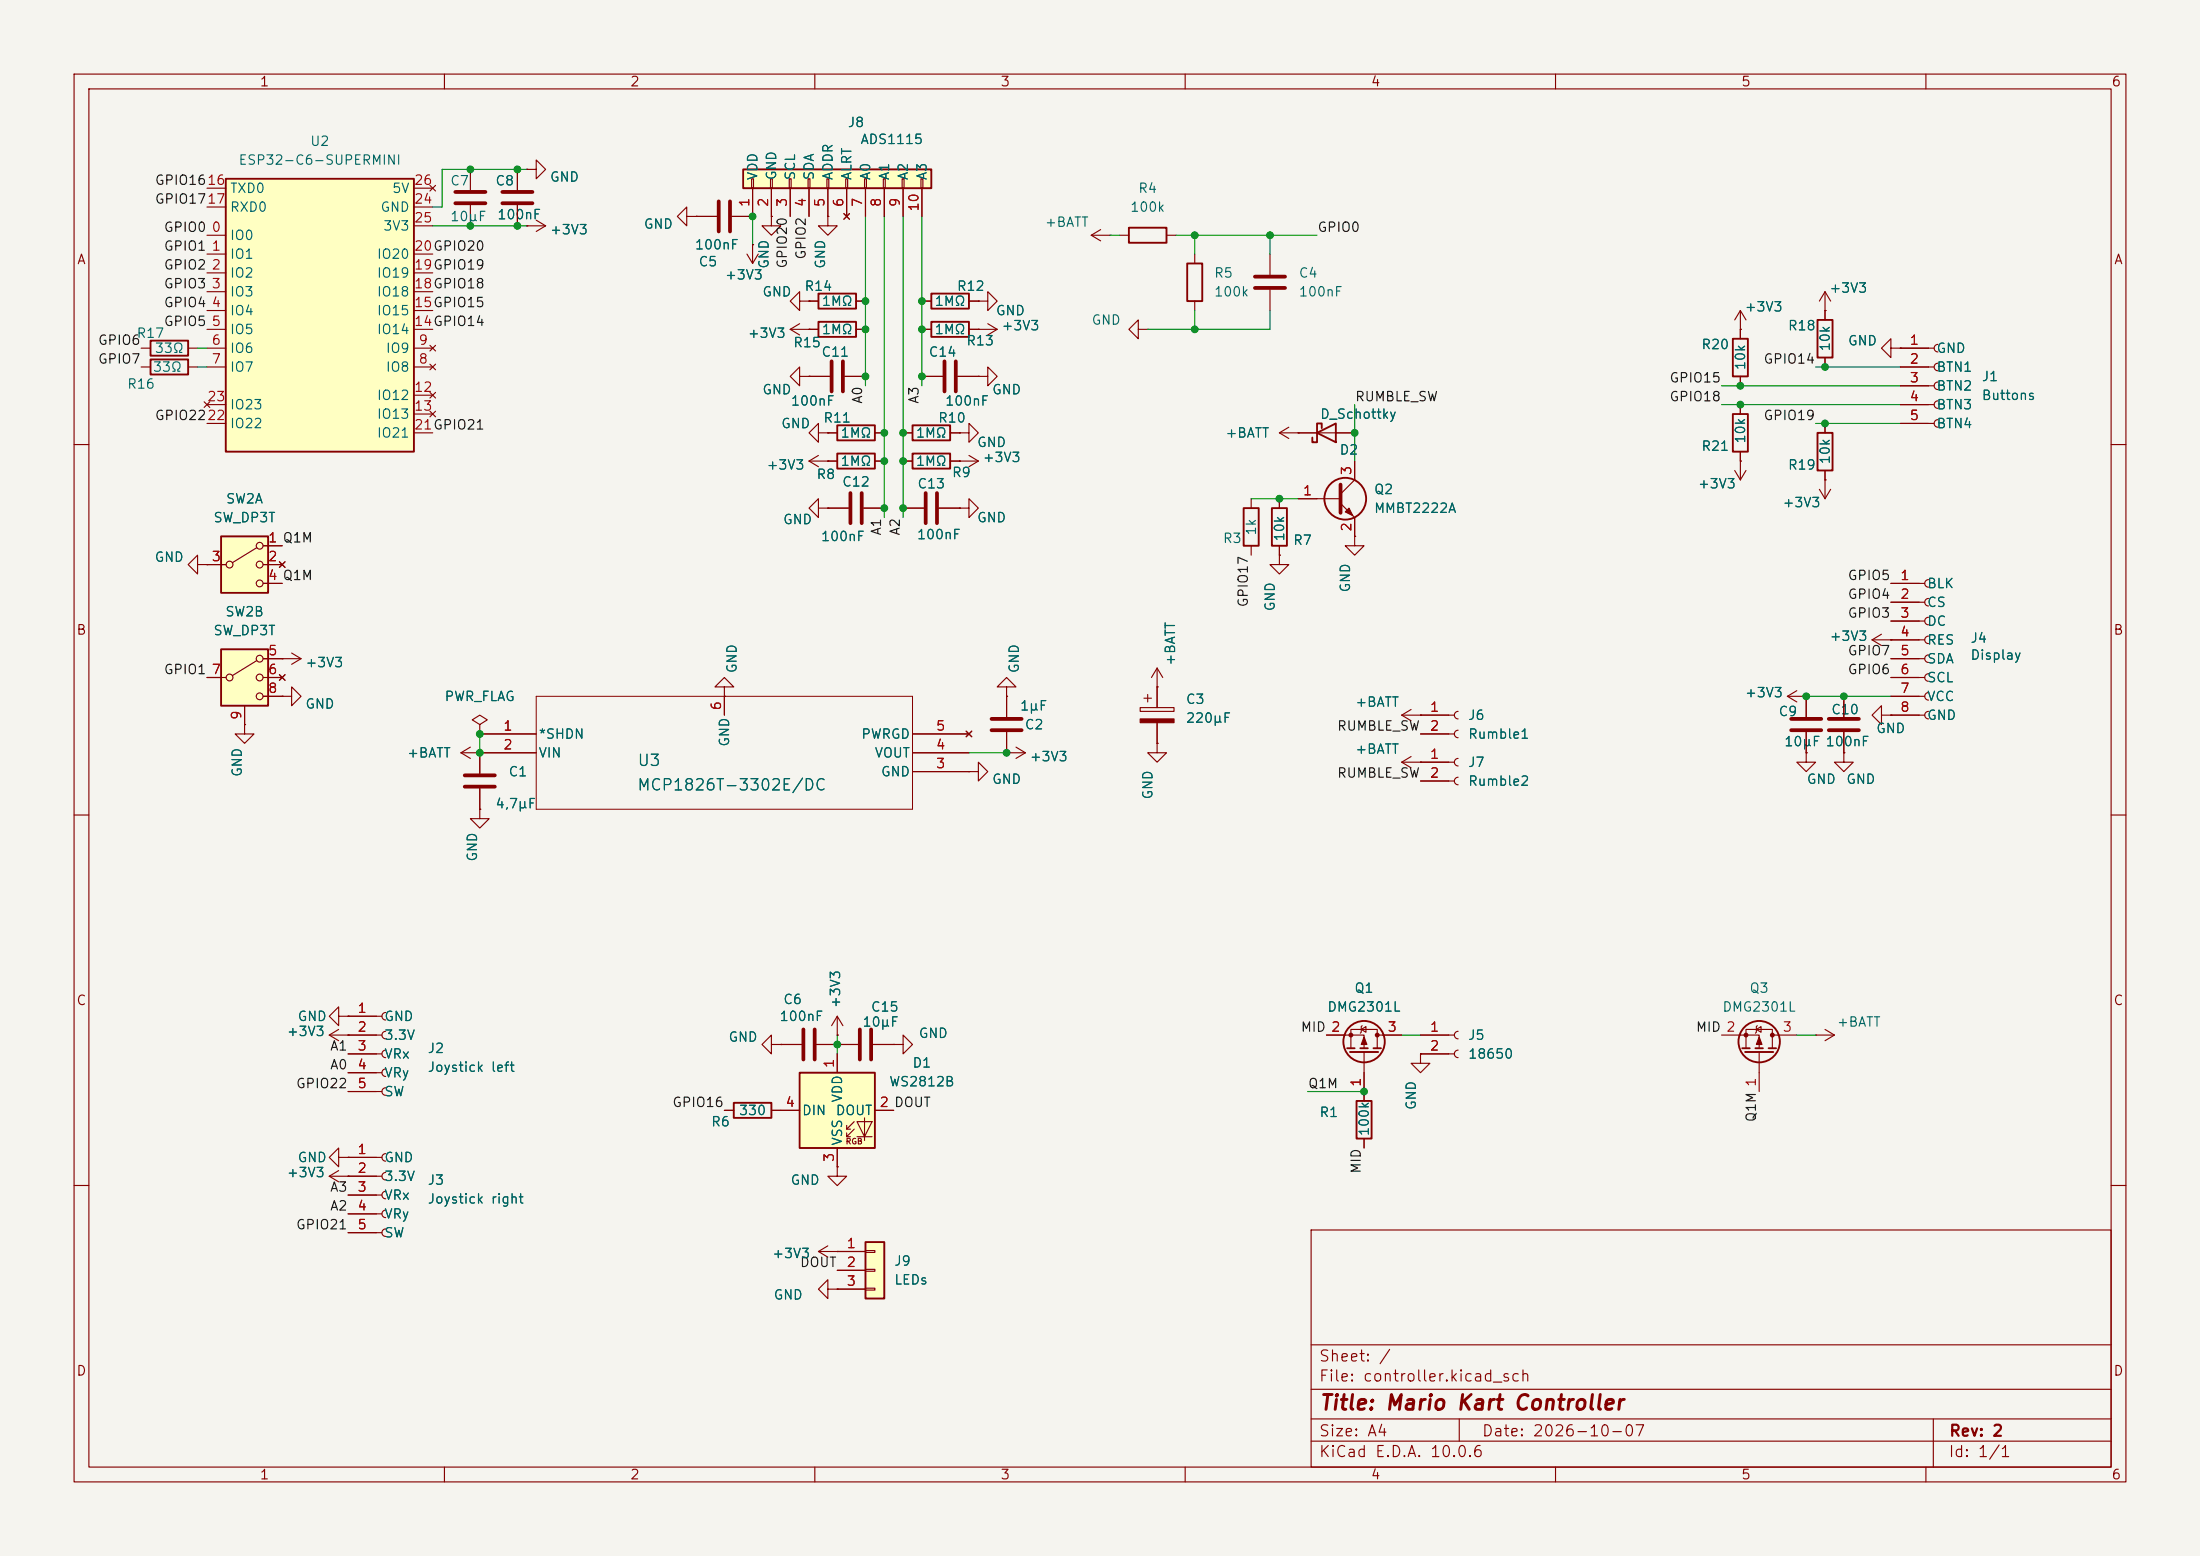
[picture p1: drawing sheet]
<svg xmlns="http://www.w3.org/2000/svg" width="297mm" height="210mm" viewBox="0 0 297 210" stroke-linecap="round" stroke-linejoin="round" font-family="sans-serif">
<path d="M0 0h297v210h-297z" fill="#f5f4ef" stroke="#f5f4ef" stroke-width=".14"/>
<g fill="none" stroke="#840000" stroke-width=".15">
<path d="M10 10h277v190h-277zM12 12h273v186h-273zM60 10v2M110 10v2M160 10v2M210 10v2M260 10v2M111.8 29.2v1.3h1.2l-1.2 1.3-1.3-1.3h1.3M111.8 29.2h.1M106.7 44.5h2.5M106.7 44.5l1.2 .7M107.9 43.7l-1.2 .8"/>
<path d="M109.2 44.5h.1M124.5 44.5h1.2M124.5 40.6h1.2M130.8 44.5h3.8M130.8 40.6h1.3M132.1 50.8h1.2v-1.3l1.3 1.3-1.3 1.3v-1.3M132.1 50.8h.1M132.1 44.5h.1M132.1 40.6h1.2v-1.2l1.3 1.2-1.3 1.3v-1.3M132.1 40.6h.1M133.3 43.7l1.3 .8M134.6 44.5l-1.3 .7"/>
<path d="M10 60h2M285 60h2M189.2 96.5h7.1M189.2 96.5l1.3 .8M190.5 95.8l-1.3 .7M191.8 96.5h.1M191.8 99.1h4.5M196.8 96a.51 .51 0 0 0-.5 .5 .51 .51 0 0 0 .5 .5M196.8 98.6a.51 .51 0 0 0-.5 .5 .51 .51 0 0 0 .5 .5M243.8 94v2.8M243.8 98.8v2.8M248.9 94v2.8"/>
<path d="M248.9 98.8v2.8M10 110h2M189.2 102.9l1.3 .7M189.2 102.9h7.1M190.5 102.1l-1.3 .8M191.8 102.9h.1M191.8 105.4h4.5M196.8 102.4a.51 .51 0 0 0-.5 .5 .51 .51 0 0 0 .5 .5M196.8 104.9a.51 .51 0 0 0-.5 .5 .51 .51 0 0 0 .5 .5M243.8 101.6v1.3h1.3l-1.3 1.2-1.2-1.2h1.2M243.8 101.6h.1M248.9 101.6v1.3h1.3l-1.3 1.2-1.3-1.2h1.3"/>
<path d="M248.9 101.6h.1M285 110h2M179.1 139.7h5v1.8M183.8 138.9l.6-.3v.7zM183.9 138.4l-.1 .2v.7l-.2 .1M185.9 139.7h3.3M191.8 139.7h4.5M196.8 139.2a.51 .51 0 0 0-.5 .5 .51 .51 0 0 0 .5 .5M232.4 139.7h5.1v1.8M237.1 138.9l.6-.3v.7zM237.2 138.4l-.1 .2v.7l-.1 .1M239.3 139.7h3.3"/>
<path d="M245.1 139.7h.1M245.1 139.7h2.5M246.4 138.9l1.2 .8M247.6 139.7l-1.2 .8M113 157.5v1.3h1.3l-1.3 1.2-1.2-1.2h1.2M113 157.5h.1M182.4 141.5v-2.6h3.5v2.6M184.1 142v6.6M184.1 153.7v1.2M191.8 142.2v1.3h1.2l-1.2 1.3-1.3-1.3h1.3M191.8 142.2h.1M191.8 142.2h4.5"/>
<path d="M196.8 141.7a.51 .51 0 0 0-.5 .5 .51 .51 0 0 0 .5 .5M235.7 141.5v-2.6h3.6v2.6M237.5 142v5.3M10 160h2M177 166h108v32h-108zM285 160h2M60 198v2M110 198v2M160 198v2M177 194.5h108M177 191.5h108M177 187.5h108"/>
<path d="M177 181.5h108M197 191.5v3M210 198v2M260 198v2M261 191.5v6.5"/>
</g>
<g fill="none" stroke="#840000" stroke-width=".25">
<path d="M125.7 39.6h5.1v2.1h-5.1zM125.7 43.4h5.1v2.1h-5.1zM181.9 141.5h1M182.2 142h3.9M183.1 148.6h2.1v5.1h-2.1zM183.6 141.5h1.1M185.4 141.5h1M235.2 141.5h1M235.6 142h3.8M237 141.5h1M238.8 141.5h1"/>
<circle cx="184.1" cy="140.6" r="2.79"/>
<circle cx="237.5" cy="140.6" r="2.79"/>
</g>
<g fill="#840000" stroke="#840000" stroke-width=".15">
<path d="M237.5 140l.4 1h-.8z"/>
<path d="M184.1 140l.4 1h-.7z"/>
<circle cx="239.3" cy="139.7" r=".25"/>
<circle cx="235.7" cy="139.7" r=".25"/>
<circle cx="185.9" cy="139.7" r=".25"/>
<circle cx="182.4" cy="139.7" r=".25"/>
</g>
<path d="M241.8 97h4.1M241.8 98.6h4.1M246.9 97h4.1M246.9 98.6h4.1" fill="none" stroke="#840000" stroke-width=".51"/>
<path d="M107.9 144.8h10.2v10.1h-10.2z" fill="#ffffc2"/>
<path d="M107.9 144.8h10.2v10.1h-10.2z" fill="none" stroke="#840000" stroke-width=".25"/>
<path d="M105.4 149.9h2.5M113 142.2v2.6M113 154.9v2.6M114.3 152.4h.5M114.3 153.4h.5M115.3 151.4l-1 1v-.5M115.3 152.4l-1 1v-.5M115.7 151.4h2l-1 2zM115.7 153.4h2M116.7 150.9v3M118.1 149.9h2.5" fill="none" stroke="#840000" stroke-width=".15"/>
<path d="M116.8 167.6h2.6v7.7h-2.6z" fill="#ffffc2"/>
<path d="M110.5 39.6h5.1v2.1h-5.1zM110.5 43.4h5.1v2.1h-5.1zM116.8 167.6h2.6v7.7h-2.6z" fill="none" stroke="#840000" stroke-width=".25"/>
<g fill="none" stroke="#840000" stroke-width=".15">
<path d="M71.1 30.5h.1M71.1 22.9h1.3v-1.3l1.3 1.3-1.3 1.2v-1.2M71.1 22.9h.1M71.1 30.5h2.6M72.4 29.7l1.3 .8M73.7 30.5l-1.3 .7M92.7 29.2v1.3l-1.3-1.3 1.3-1.3v1.3h1.3M94 29.2h.1M94 29.2h2.8M98.8 29.2h2.8M100.8 34.3l.8 1.3M101.6 33h.1"/>
<path d="M101.6 33v2.6M102.4 34.3l-.8 1.3M104.1 29.2v1.3h1.3l-1.3 1.3-1.2-1.3h1.2M104.1 29.2h.1M171.4 34.3v2.8M171.4 39.1v2.8M107.9 40.6v-1.2l-1.2 1.2 1.2 1.3v-1.3h1.3M107.9 50.8v-1.3l-1.2 1.3 1.2 1.3v-1.3h1.3M109.2 40.6h.1M109.2 50.8h.1M109.2 40.6h1.3M109.2 44.5h1.3"/>
<path d="M109.2 50.8h2.8M114 50.8h2.8M115.6 40.6h1.2M115.6 44.5h1.2M110.5 168.9h6.3M110.5 168.9l1.3 .8M111.8 174v-1.3l-1.3 1.3 1.3 1.3v-1.3h1.2M111.8 168.1l-1.3 .8M113 174h.1M113 168.9h.1M113 171.5h3.8M113 174h3.8"/>
<path d="M116.8 168.8h1.3v.2h-1.3zM116.8 171.3h1.3v.3h-1.3zM116.8 173.9h1.3v.2h-1.3z"/>
</g>
<path d="M97 27.2v4M98.6 27.2v4M169.4 37.3h4.1M169.4 38.9h4.1M112.3 48.8v4M113.8 48.8v4" fill="none" stroke="#840000" stroke-width=".51"/>
<path d="M100.3 22.9h25.4v2.5h-25.4z" fill="#ffffc2"/>
<path d="M100.3 22.9h25.4v2.5h-25.4zM20.3 46h5.1v2h-5.1zM20.3 48.5h5.1v2h-5.1zM245.4 43.2h2v5.1h-2z" fill="none" stroke="#840000" stroke-width=".25"/>
<g fill="none" stroke="#840000" stroke-width=".15">
<path d="M101.5 24.1h.2v1.3h-.2zM101.6 25.4v3.8M104 24.1h.3v1.3h-.3zM104.1 25.4v3.8M106.6 24.1h.2v1.3h-.2zM106.7 25.4v3.8M109.1 24.1h.2v1.3h-.2zM109.2 25.4v3.8M111.6 24.1h.3v1.3h-.3zM111.8 25.4v3.8M113.9 28.8l.8 .8M114.2 24.1h.2v1.3h-.2z"/>
<path d="M114.3 25.4v3.8M114.7 28.8l-.8 .8M116.7 24.1h.3v1.3h-.3zM116.8 25.4v3.8M119.3 24.1h.2v1.3h-.2zM119.4 25.4v3.8M121.8 24.1h.2v1.3h-.2zM121.9 25.4v3.8M124.3 24.1h.3v1.3h-.3zM124.5 25.4v3.8M246.4 39.4v3.8M246.4 39.4l-.8 1.2"/>
<path d="M246.4 39.4l.7 1.2M19 47h1.3M19 49.5h1.3M25.4 47h1.3M25.4 49.5h1.3M234.9 44.5h.1M234.9 41.9l-.7 1.3M234.9 41.9l.8 1.3M234.9 41.9v2.6M246.4 41.9h.1M246.4 48.3v1.2M255.3 47v-1.3l-1.3 1.3 1.3 1.3v-1.3h1.2"/>
<path d="M256.5 47h.1M256.5 47h4.6M256.5 49.5h4.6M256.5 52.1h4.6M256.5 54.6h4.6M256.5 57.2h4.6M261.6 46.5a.51 .51 0 0 0-.5 .5 .51 .51 0 0 0 .5 .5M261.6 49a.51 .51 0 0 0-.5 .5 .51 .51 0 0 0 .5 .5M261.6 51.6a.51 .51 0 0 0-.5 .5 .51 .51 0 0 0 .5 .5M261.6 54.1a.51 .51 0 0 0-.5 .5 .51 .51 0 0 0 .5 .5M261.6 56.6a.51 .51 0 0 0-.5 .6 .51 .51 0 0 0 .5 .5M234.2 63.5l.7 1.3"/>
<path d="M234.9 62.2h.1M234.9 62.2v2.6M235.7 63.5l-.8 1.3M255.3 78.7h4.5M260.3 78.2a.51 .51 0 0 0-.5 .5 .51 .51 0 0 0 .5 .5M241.3 94l1.3 .7M241.3 94h2.5M242.6 93.2l-1.3 .8M243.8 94h.1M252.7 86.4l1.3 .7M252.7 86.4h7.1M254 96.5v-1.2l-1.3 1.2 1.3 1.3v-1.3h1.3"/>
<path d="M254 85.6l-1.3 .8M255.3 86.4h.1M255.3 96.5h.1M255.3 94h4.5M255.3 81.3h4.5M255.3 83.8h4.5M255.3 88.9h4.5M255.3 91.4h4.5M255.3 96.5h4.5M260.3 80.8a.51 .51 0 0 0-.5 .5 .51 .51 0 0 0 .5 .5M260.3 83.3a.51 .51 0 0 0-.5 .5 .51 .51 0 0 0 .5 .5M260.3 85.9a.51 .51 0 0 0-.5 .5 .51 .51 0 0 0 .5 .5"/>
<path d="M260.3 88.4a.51 .51 0 0 0-.5 .5 .51 .51 0 0 0 .5 .5M260.3 90.9a.51 .51 0 0 0-.5 .5 .51 .51 0 0 0 .5 .5M260.3 93.5a.51 .51 0 0 0-.5 .5 .51 .51 0 0 0 .5 .5M260.3 96a.51 .51 0 0 0-.5 .5 .51 .51 0 0 0 .5 .5"/>
</g>
<path d="M29.8 72.4h6.4v7.6h-6.4z" fill="#ffffc2"/>
<path d="M29.8 72.4h6.4v7.6h-6.4z" fill="none" stroke="#840000" stroke-width=".25"/>
<g fill="none" stroke="#840000" stroke-width=".15">
<path d="M26.7 76.2v-1.3l-1.3 1.3 1.3 1.3v-1.3h1.2M27.9 76.2h.1M27.9 76.2h2.6M34.7 73.9l-3.3 2M35.6 73.7h2.5M35.6 76.2h2.5M35.6 78.7h2.5M37.7 75.8l.8 .8M38.5 75.8l-.8 .8M38.1 88.9h.1M38.1 94h1.3v-1.3l1.2 1.3-1.2 1.3v-1.3M38.1 94h.1"/>
<path d="M38.1 88.9h2.5M39.4 88.1l1.2 .8M40.6 88.9l-1.2 .8M64.8 97.8l1-.6-1-.7-1 .7 1 .6v1.3M64.8 99.1h.1M62.2 101.6l1.3 .8M62.2 101.6h2.6M63.5 100.8l-1.3 .8M64.8 101.6h.1"/>
<circle cx="31" cy="76.2" r=".46"/>
<circle cx="35.1" cy="73.7" r=".46"/>
<circle cx="35.1" cy="78.7" r=".46"/>
<circle cx="35.1" cy="76.2" r=".46"/>
</g>
<path d="M29.8 87.6h6.4v7.7h-6.4z" fill="#ffffc2"/>
<g fill="none" stroke="#840000" stroke-width=".25">
<path d="M152.4 30.7h5.1v2.1h-5.1zM160.3 35.6h2v5h-2zM113 57.4h5.1v2h-5.1zM123.2 57.4h5.1v2h-5.1zM177.8 58.4l2.5-1.2v2.5zM178.4 57.8v-.6h-.6v2.5h-.6v-.6M233.9 45.7h2.1v5.1h-2.1zM233.9 55.9h2.1v5.1h-2.1zM245.4 58.4h2v5.1h-2zM113 61.2h5.1v2h-5.1zM123.2 61.2h5.1v2h-5.1zM167.9 68.6h2v5.1h-2z"/>
<path d="M171.7 68.6h2v5.1h-2zM29.8 87.6h6.4v7.7h-6.4z"/>
<circle cx="181.6" cy="67.3" r="2.82"/>
</g>
<g fill="none" stroke="#840000" stroke-width=".15">
<path d="M63.5 22.9v2.8M63.5 27.7v2.8M69.8 22.9v2.8M69.8 27.7v2.8M147.3 31.8l1.3 .7M147.3 31.8h2.6M148.6 31l-1.3 .8M149.9 31.8h.1M151.1 31.8h1.3M157.5 31.8h1.2M161.3 34.3v1.3M110.5 58.4v-1.2l-1.3 1.2 1.3 1.3v-1.3h1.3"/>
<path d="M111.8 58.4h.1M111.8 58.4h1.2M118.1 58.4h1.3M121.9 58.4h1.3M124.5 50.8h2.8M128.3 58.4h1.2M129.3 50.8h2.8M129.5 58.4h1.3v-1.2l1.3 1.2-1.3 1.3v-1.3M129.5 58.4h.1M153.7 44.5v-1.3l-1.3 1.3 1.3 1.2v-1.2h1.2M154.9 44.5h.1M161.3 40.6v1.3"/>
<path d="M172.7 58.4h10.2M172.7 58.4l1.3 .8M174 57.7l-1.3 .7M175.3 58.4h.1M234.9 44.5v1.2M234.9 50.8v1.3M234.9 54.6v1.3M246.4 57.2v1.2M109.2 62.2h3.8M109.2 62.2l1.3 .8M110.5 68.6v-1.3l-1.3 1.3 1.3 1.3v-1.3h1.3M110.5 61.5l-1.3 .7"/>
<path d="M111.8 68.6h.1M111.8 62.2h.1M111.8 68.6h2.8M116.6 68.6h2.8M118.1 62.2h1.3M121.9 68.6h2.8M121.9 62.2h1.3M126.7 68.6h2.8M128.3 62.2h3.8M129.5 62.2h.1M129.5 68.6h1.3v-1.3l1.3 1.3-1.3 1.3v-1.3M129.5 68.6h.1"/>
<path d="M130.8 61.5l1.3 .7M132.1 62.2l-1.3 .8M168.9 67.3v1.3M168.9 73.7v1.2M172.7 74.9v1.3h1.3l-1.3 1.3-1.3-1.3h1.3M172.7 74.9h.1M172.7 67.3v1.3M172.7 73.7v1.2M175.3 67.3h5.7M181 67.9l1.9 2v2.5M182.9 72.4v1.3h1.2l-1.2 1.2-1.3-1.2h1.3M182.9 72.4h.1"/>
<path d="M182.9 62.2v2.6l-1.9 1.9M234.9 61v1.2M245.6 66l.8 1.3M246.4 64.8h.1M246.4 63.5v3.8M247.1 66l-.7 1.3M27.9 91.4h2.6M33 97.8v1.3h1.3l-1.3 1.2-1.3-1.2h1.3M33 97.8h.1M33 95.3v2.5M34.7 89.2l-3.3 2M35.6 88.9h2.5"/>
<path d="M35.6 91.4h2.5M35.6 94h2.5M37.7 91.1l.8 .7M38.5 91.1l-.8 .7M97.8 92.7h1.3l-1.3-1.3-1.3 1.3h1.3v1.3M97.8 94h.1M153.9 95.5h4.6v.5h-4.6zM154.4 94.2h1M154.9 93.7v1M156.2 92.7h.1M156.2 90.2l-.8 1.2M156.2 90.2l.8 1.2"/>
<path d="M156.2 90.2v5.3M156.2 97.5v2.8M156.2 100.3v1.3h1.3l-1.3 1.3-1.3-1.3h1.3M156.2 100.3h.1M45.7 137.2v-1.3l-1.3 1.3 1.3 1.2v-1.2h1.3M47 137.2h.1M44.4 158.8h7.2M44.4 158.8l1.3 .7M45.7 156.2v-1.3l-1.3 1.3 1.3 1.3v-1.3h1.3M45.7 158l-1.3 .8M47 156.2h.1M47 158.8h.1"/>
<path d="M47 156.2h4.6M52.1 155.7a.51 .51 0 0 0-.5 .5 .51 .51 0 0 0 .5 .5M52.1 158.2a.51 .51 0 0 0-.5 .6 .51 .51 0 0 0 .5 .5M47 161.3h4.6M47 163.8h4.6M47 166.4h4.6M52.1 160.8a.51 .51 0 0 0-.5 .5 .51 .51 0 0 0 .5 .5M52.1 163.3a.51 .51 0 0 0-.5 .5 .51 .51 0 0 0 .5 .5M52.1 165.9a.51 .51 0 0 0-.5 .5 .51 .51 0 0 0 .5 .5"/>
<circle cx="31" cy="91.4" r=".46"/>
<circle cx="35.1" cy="91.4" r=".46"/>
<circle cx="35.1" cy="88.9" r=".46"/>
<circle cx="35.1" cy="94" r=".46"/>
</g>
<path d="M61.5 25.9h4M61.5 27.4h4M67.8 25.9h4.1M67.8 27.4h4.1M127.5 48.8v4M129 48.8v4M114.8 66.5v4.1M116.3 66.5v4.1M125 66.5v4.1M126.5 66.5v4.1M181 65.4v3.8" fill="none" stroke="#840000" stroke-width=".51"/>
<g fill="#840000" stroke="#840000" stroke-width=".15">
<path d="M182.1 68.6l.5 1-1-.5z"/>
<path d="M153.9 97h4.6v.5h-4.6z"/>
</g>
<path d="M30.5 24.1h25.4v36.9h-25.4z" fill="#ffffc2"/>
<path d="M30.5 24.1h25.4v36.9h-25.4zM99.1 148.8h5v2.1h-5z" fill="none" stroke="#840000" stroke-width=".25"/>
<g fill="none" stroke="#840000" stroke-width=".15">
<path d="M27.9 31.8h2.6M27.9 34.3h2.6M27.9 36.8h2.6M27.9 39.4h2.6M27.9 25.4h2.6M27.9 27.9h2.6M55.9 34.3h2.5M55.9 36.8h2.5M55.9 39.4h2.5M55.9 25.4h2.5M55.9 27.9h2.5M55.9 30.5h2.5"/>
<path d="M58 25l.8 .8M58.8 25l-.8 .8M69.8 22.9v2.8M69.8 27.7v2.8M71.1 30.5h.1M71.1 22.9h.1M94 29.2h.1M94 29.2h2.8M101.6 33h.1M101.6 25.4v3.8h-2.8M104.1 29.2h.1M104.1 25.4v3.8"/>
<path d="M106.7 25.4v3.8M109.2 25.4v3.8M111.8 29.2h.1M111.8 25.4v3.8M113.9 28.8l.8 .8M114.3 25.4v3.8M114.7 28.8l-.8 .8M116.8 25.4v3.8M119.4 25.4v3.8M121.9 25.4v3.8M124.5 25.4v3.8M27.6 54.2l.7 .8"/>
<path d="M27.9 41.9h2.6M27.9 44.5h2.6M27.9 47h2.6M27.9 49.5h2.6M27.9 57.2h2.6M27.9 54.6h2.6M28.3 54.2l-.7 .8M55.9 41.9h2.5M55.9 44.5h2.5M55.9 47h2.5M55.9 49.5h2.5M55.9 53.3h2.5"/>
<path d="M55.9 55.9h2.5M55.9 58.4h2.5M58 49.1l.8 .8M58 46.6l.8 .8M58 53l.8 .7M58 55.5l.8 .8M58.8 49.1l-.8 .8M58.8 46.6l-.8 .8M58.8 53l-.8 .7M58.8 55.5l-.8 .8M109.2 44.5h.1M109.2 40.6h.1"/>
<path d="M109.2 50.8h.1M109.2 44.5h1.3M109.2 40.6h1.3M109.2 50.8h2.8M111.8 58.4h.1M111.8 58.4h1.2M114 50.8h2.8M115.6 44.5h1.2M115.6 40.6h1.2M118.1 58.4h1.3M121.9 58.4h1.3M124.5 44.5h1.2"/>
<path d="M124.5 40.6h1.2M124.5 50.8h2.8M128.3 58.4h1.2M129.3 50.8h2.8M129.5 58.4h.1M130.8 44.5h1.3M130.8 40.6h1.3M132.1 50.8h.1M132.1 44.5h.1M132.1 40.6h.1M175.3 58.4h.1M175.3 58.4h2.5"/>
<path d="M180.3 58.4h2.6M234.9 44.5h.1M234.9 44.5v1.2M234.9 50.8v1.3M234.9 54.6v1.3M246.4 41.9h.1M246.4 41.9v1.3M246.4 48.3v1.2M246.4 57.2v1.2M256.5 47h.1M256.5 47h3.8M256.5 49.5h3.8"/>
<path d="M256.5 57.2h3.8M256.5 54.6h3.8M256.5 52.1h3.8M27.9 76.2h.1M27.9 76.2h2.6M35.6 78.7h2.5M35.6 73.7h2.5M35.6 76.2h2.5M37.7 75.8l.8 .8M38.5 75.8l-.8 .8M111.8 68.6h.1M111.8 62.2h.1"/>
<path d="M111.8 68.6h2.8M111.8 62.2h1.2M116.6 68.6h2.8M118.1 62.2h1.3M121.9 68.6h2.8M121.9 62.2h1.3M126.7 68.6h2.8M128.3 62.2h1.2M129.5 62.2h.1M129.5 68.6h.1M172.7 74.9h.1M172.7 67.3v1.3"/>
<path d="M172.7 73.7v1.2M175.3 67.3h2.5M182.9 72.4h.1M182.9 62.2v2.6M182.9 69.9v2.5M234.9 62.2h.1M234.9 61v1.2M246.4 64.8h.1M246.4 63.5v1.3M255.3 78.7h3.8M27.9 91.4h2.6M33 97.8h.1"/>
<path d="M33 95.3v2.5M35.6 88.9h2.5M35.6 91.4h2.5M35.6 94h2.5M37.7 91.1l.8 .7M38.1 88.9h.1M38.1 94h.1M38.5 91.1l-.8 .7M64.8 99.1h.1M64.8 99.1h7.6M97.8 94h.1M97.8 94v2.5"/>
<path d="M123.2 99.1h7.6M130.4 98.7l.8 .7M131.2 98.7l-.8 .7M135.9 92.7h1.3l-1.3-1.3-1.3 1.3h1.3v1.3M135.9 94h.1M135.9 94v2.8M135.9 98.8v2.8M156.2 92.7h.1M156.2 92.7v2.8M156.2 97.5v2.8M191.8 96.5h.1M191.8 99.1h3.8"/>
<path d="M191.8 96.5h3.8M243.8 94h.1M243.8 94v2.8M243.8 98.8v2.8M248.9 94v2.8M248.9 98.8v2.8M255.3 86.4h.1M255.3 96.5h.1M255.3 96.5h3.8M255.3 81.3h3.8M255.3 83.8h3.8M255.3 86.4h3.8"/>
<path d="M255.3 88.9h3.8M255.3 91.4h3.8M255.3 94h3.8M64.8 109.2v1.3h1.2l-1.2 1.3-1.3-1.3h1.3M64.8 109.2h.1M64.8 101.6h.1M64.8 101.6h7.6M64.8 101.6v2.8M64.8 106.4v2.8M123.2 101.6h7.6M123.2 104.1h7.6M130.8 104.1h1.3v-1.2l1.2 1.2-1.2 1.3v-1.3"/>
<path d="M130.8 104.1h.1M135.9 101.6h.1M135.9 101.6h2.5M137.2 100.8l1.2 .8M138.4 101.6l-1.2 .8M156.2 100.3h.1M191.8 102.9h.1M191.8 102.9h3.8M191.8 105.4h3.8M243.8 101.6h.1M248.9 101.6h.1M44.4 139.7h7.2"/>
<path d="M44.4 139.7l1.3 .8M45.7 138.9l-1.3 .8M47 139.7h.1M47 137.2h.1M47 137.2h4.6M52.1 136.7a.51 .51 0 0 0-.5 .5 .51 .51 0 0 0 .5 .5M52.1 139.2a.51 .51 0 0 0-.5 .5 .51 .51 0 0 0 .5 .5M113 139.7h.1M113 137.2l-.7 1.2M113 137.2l.8 1.2M113 137.2v2.5M179.1 139.7h2.5"/>
<path d="M186.7 139.7h2.5M191.8 139.7h3.8M47 158.8h.1M47 156.2h.1M47 142.2h4.6M47 144.8h4.6M47 147.3h4.6M47 156.2h3.8M47 158.8h3.8M52.1 141.7a.51 .51 0 0 0-.5 .5 .51 .51 0 0 0 .5 .5M52.1 144.3a.51 .51 0 0 0-.5 .5 .51 .51 0 0 0 .5 .5M52.1 146.8a.51 .51 0 0 0-.5 .5 .51 .51 0 0 0 .5 .5"/>
<path d="M97.8 149.9h1.3M104.1 141v-1.3l-1.2 1.3 1.2 1.2v-1.2h1.3M104.1 149.9h3.8M105.4 141h.1M105.4 141h2.8M110.2 141h5.6M113 157.5h.1M113 142.2v2.6M113 154.9v2.6M117.9 141h2.7M118.1 149.9h2.5M120.6 141h1.3v-1.3l1.3 1.3-1.3 1.2v-1.2"/>
<path d="M120.6 141h.1M184.1 144.8v3.8M184.1 153.7v1.2M191.8 142.2h.1M191.8 142.2h3.8M47 161.3h3.8M47 163.8h3.8M47 166.4h3.8M113 174h.1M113 168.9h.1M113 168.9h3.8M113 171.5h3.8"/>
<path d="M113 174h3.8"/>
</g>
<path d="M133.9 98.6h4M133.9 97h4M62.7 104.6h4.1M62.7 106.2h4.1M108.5 138.9v4.1M110 138.9v4.1M116.1 138.9v4.1M117.6 138.9v4.1" fill="none" stroke="#840000" stroke-width=".51"/>
<path d="M72.4 94h50.8v15.2h-50.8z" fill="none" stroke="#840000" stroke-width=".14"/>
<g fill="none" stroke="#009600" stroke-width=".15">
<path d="M58.4 30.5h12.7M71.1 22.9h-11.4v5h-1.3M101.6 29.2v3.8M116.8 29.2v22.9M119.4 29.2v40.7M121.9 29.2v40.7M124.5 29.2v22.9M149.9 31.8h1.2M158.7 31.8h19.1M161.3 31.8v2.5M171.4 31.8v2.5M26.7 49.5h1.2"/>
<path d="M26.7 47h1.2M161.3 41.9v2.6M171.4 41.9v2.6h-16.5M182.9 54.6v7.6M232.4 54.6h24.1M232.4 52.1h24.1M245.1 49.5h11.4M245.1 57.2h11.4M168.9 67.3h6.4M64.8 99.1v2.5M243.8 94h11.5M130.8 101.6h5.1"/>
<path d="M113 139.7v2.5M189.2 139.7h2.6M242.6 139.7h2.5M176.5 147.3h7.6"/>
</g>
<g fill="#009600" stroke="#009600" stroke-width=".14">
<circle cx="121.9" cy="62.2" r=".46"/>
<circle cx="121.9" cy="68.6" r=".46"/>
<circle cx="119.4" cy="62.2" r=".46"/>
<circle cx="135.9" cy="101.6" r=".46"/>
<circle cx="64.8" cy="101.6" r=".46"/>
<circle cx="64.8" cy="99.1" r=".46"/>
<circle cx="121.9" cy="58.4" r=".46"/>
<circle cx="119.4" cy="58.4" r=".46"/>
<circle cx="119.4" cy="68.6" r=".46"/>
<circle cx="69.8" cy="22.9" r=".46"/>
<circle cx="63.5" cy="22.9" r=".46"/>
<circle cx="63.5" cy="30.5" r=".46"/>
<circle cx="113" cy="141" r=".46"/>
<circle cx="101.6" cy="29.2" r=".46"/>
<circle cx="116.8" cy="40.6" r=".46"/>
<circle cx="116.8" cy="44.5" r=".46"/>
<circle cx="116.8" cy="50.8" r=".46"/>
<circle cx="69.8" cy="30.5" r=".46"/>
<circle cx="124.5" cy="50.8" r=".46"/>
<circle cx="124.5" cy="40.6" r=".46"/>
<circle cx="124.5" cy="44.5" r=".46"/>
<circle cx="243.8" cy="94" r=".46"/>
<circle cx="184.1" cy="147.3" r=".46"/>
<circle cx="172.7" cy="67.3" r=".46"/>
<circle cx="171.4" cy="31.8" r=".46"/>
<circle cx="161.3" cy="31.8" r=".46"/>
<circle cx="161.3" cy="44.5" r=".46"/>
<circle cx="182.9" cy="58.4" r=".46"/>
<circle cx="234.9" cy="52.1" r=".46"/>
<circle cx="246.4" cy="57.2" r=".46"/>
<circle cx="234.9" cy="54.6" r=".46"/>
<circle cx="248.9" cy="94" r=".46"/>
<circle cx="246.4" cy="49.5" r=".46"/>
</g>
<text font-size="2" fill="#840000" x="178" y="190.8">Title: Mario Kart Controller</text>
<g font-size="1.5" fill="#006464">
<text x="85.9" y="107.1">MCP1826T-3302E/DC</text>
<text x="86" y="103.8">U3</text>
</g>
<g font-size="1.5" fill="#840000">
<text x="178" y="184.1">Sheet: /</text>
<text x="178" y="186.8">File: controller.kicad_sch</text>
<text x="178" y="197">KiCad E.D.A. 10.0.6</text>
<text x="178" y="194.2">Size: A4</text>
<text x="200" y="194.2">Date: 2026-10-07</text>
<text x="263" y="197">Id: 1/1</text>
<text x="263" y="194.2">Rev: 2</text>
</g>
<g font-size="1.3" fill="#840000">
<text x="35" y="12">1</text>
<text x="85" y="12">2</text>
<text x="135" y="12">3</text>
<text x="185" y="12">4</text>
<text x="235" y="12">5</text>
<text x="285" y="12">6</text>
<text x="10.3" y="36">A</text>
<text x="285.3" y="36">A</text>
<text x="10.2" y="86">B</text>
<text x="285.2" y="86">B</text>
<text x="10.2" y="136">C</text>
<text x="285.2" y="136">C</text>
<text x="10.2" y="186">D</text>
<text x="285.2" y="186">D</text>
<text x="35" y="200">1</text>
<text x="85" y="200">2</text>
<text x="135" y="200">3</text>
<text x="185" y="200">4</text>
<text x="235" y="200">5</text>
<text x="285" y="200">6</text>
</g>
<g font-size="1.3" fill="#006464">
<text x="114.4" y="17.5">J8</text>
<text x="32.1" y="22.6">ESP32-C6-SUPERMINI</text>
<text x="41.8" y="20">U2</text>
<text x="116.1" y="19.8">ADS1115</text>
<text x="31" y="26.4">TXD0</text>
<text x="31" y="28.9">RXD0</text>
<text x="51.3" y="28.9">GND</text>
<text x="52.8" y="26.4">5V</text>
<text x="60.7" y="25.3">C7</text>
<text x="66.8" y="25.3">C8</text>
<text x="67" y="29.9">100nF</text>
<text x="74.2" y="24.8">GND</text>
<text x="102.6" y="24.4" transform="rotate(-90 102.6 24.4)">VDD</text>
<text x="105.1" y="24.4" transform="rotate(-90 105.1 24.4)">GND</text>
<text x="107.6" y="24.4" transform="rotate(-90 107.6 24.4)">SCL</text>
<text x="110.2" y="24.4" transform="rotate(-90 110.2 24.4)">SDA</text>
<text x="112.7" y="24.4" transform="rotate(-90 112.7 24.4)">ADDR</text>
<text x="115.3" y="24.4" transform="rotate(-90 115.3 24.4)">ALRT</text>
<text x="117.8" y="24.4" transform="rotate(-90 117.8 24.4)">A0</text>
<text x="120.3" y="24.4" transform="rotate(-90 120.3 24.4)">A1</text>
<text x="122.9" y="24.4" transform="rotate(-90 122.9 24.4)">A2</text>
<text x="125.4" y="24.4" transform="rotate(-90 125.4 24.4)">A3</text>
<text x="152.5" y="28.9">100k</text>
<text x="153.6" y="26.4">R4</text>
<text x="31" y="32.7">IO0</text>
<text x="31" y="35.3">IO1</text>
<text x="50.8" y="35.3">IO20</text>
<text x="51.6" y="31.4">3V3</text>
<text x="60.7" y="30.2">10µF</text>
<text x="74.2" y="32">+3V3</text>
<text x="86.8" y="31.2">GND</text>
<text x="93.7" y="34">100nF</text>
<text x="141" y="30.9">+BATT</text>
<text x="31" y="37.8">IO2</text>
<text x="31" y="40.3">IO3</text>
<text x="50.8" y="40.3">IO18</text>
<text x="50.8" y="37.8">IO19</text>
<text x="94.2" y="36.3">C5</text>
<text x="97.8" y="38">+3V3</text>
<text x="102.8" y="40.3">GND</text>
<text x="104.1" y="36.4" transform="rotate(-90 104.1 36.4)">GND</text>
<text x="108.5" y="39.6">R14</text>
<text x="110.8" y="41.6">1MΩ</text>
<text x="111.7" y="36.4" transform="rotate(-90 111.7 36.4)">GND</text>
<text x="126.1" y="41.6">1MΩ</text>
<text x="129.1" y="39.6">R12</text>
<text x="163.8" y="37.8">R5</text>
<text x="163.8" y="40.3">100k</text>
<text x="175.2" y="37.8">C4</text>
<text x="175.2" y="40.3">100nF</text>
<text x="246.9" y="39.8">+3V3</text>
<text x="18.3" y="45.9">R17</text>
<text x="20.8" y="48">33Ω</text>
<text x="31" y="42.9">IO4</text>
<text x="31" y="45.4">IO5</text>
<text x="31" y="48">IO6</text>
<text x="50.8" y="45.4">IO14</text>
<text x="50.8" y="42.9">IO15</text>
<text x="52" y="48">IO9</text>
<text x="100.9" y="45.9">+3V3</text>
<text x="107" y="47.2">R15</text>
<text x="110.8" y="45.4">1MΩ</text>
<text x="126.1" y="45.4">1MΩ</text>
<text x="130.4" y="46.9">R13</text>
<text x="134.4" y="42.9">GND</text>
<text x="135.1" y="44.9">+3V3</text>
<text x="147.3" y="44.1">GND</text>
<text x="229.6" y="47.4">R20</text>
<text x="235.4" y="42.4">+3V3</text>
<text x="241.3" y="44.9">R18</text>
<text x="247.3" y="47.5" transform="rotate(-90 247.3 47.5)">10k</text>
<text x="249.4" y="46.9">GND</text>
<text x="261.3" y="48">GND</text>
<text x="17.1" y="52.8">R16</text>
<text x="20.5" y="50.5">33Ω</text>
<text x="31" y="50.5">IO7</text>
<text x="52" y="50.5">IO8</text>
<text x="102.8" y="53.5">GND</text>
<text x="110.8" y="48.5">C11</text>
<text x="125.3" y="48.5">C14</text>
<text x="133.8" y="53.5">GND</text>
<text x="235.9" y="50.1" transform="rotate(-90 235.9 50.1)">10k</text>
<text x="261.3" y="50.5">BTN1</text>
<text x="261.3" y="53">BTN2</text>
<text x="267.4" y="51.8">J1</text>
<text x="31" y="58.1">IO22</text>
<text x="31" y="55.6">IO23</text>
<text x="50.8" y="54.3">IO12</text>
<text x="50.8" y="56.8">IO13</text>
<text x="50.8" y="59.4">IO21</text>
<text x="105.4" y="58.1">GND</text>
<text x="106.7" y="55.1">100nF</text>
<text x="111.1" y="57.4">R11</text>
<text x="113.4" y="59.4">1MΩ</text>
<text x="123.5" y="59.4">1MΩ</text>
<text x="126.6" y="57.4">R10</text>
<text x="127.5" y="55.1">100nF</text>
<text x="165.3" y="59.4">+BATT</text>
<text x="178.1" y="56.8">D_Schottky</text>
<text x="235.9" y="60" transform="rotate(-90 235.9 60)">10k</text>
<text x="261.3" y="55.6">BTN3</text>
<text x="261.3" y="58.1">BTN4</text>
<text x="267.4" y="54.3">Buttons</text>
<text x="103.4" y="63.7">+3V3</text>
<text x="110.1" y="65">R8</text>
<text x="113.4" y="63.2">1MΩ</text>
<text x="113.6" y="66">C12</text>
<text x="123.5" y="63.2">1MΩ</text>
<text x="128.4" y="64.7">R9</text>
<text x="131.8" y="60.7">GND</text>
<text x="132.6" y="62.7">+3V3</text>
<text x="180.8" y="61.7">D2</text>
<text x="229.6" y="61.2">R21</text>
<text x="241.3" y="63.7">R19</text>
<text x="247.3" y="62.8" transform="rotate(-90 247.3 62.8)">10k</text>
<text x="28.7" y="70.8">SW_DP3T</text>
<text x="30.4" y="68.3">SW2A</text>
<text x="105.6" y="71.1">GND</text>
<text x="123.8" y="66.2">C13</text>
<text x="131.8" y="70.8">GND</text>
<text x="185.4" y="67">Q2</text>
<text x="185.4" y="69.5">MMBT2222A</text>
<text x="229.1" y="66.2">+3V3</text>
<text x="240.6" y="68.8">+3V3</text>
<text x="20.8" y="76.1">GND</text>
<text x="110.7" y="73.4">100nF</text>
<text x="123.7" y="73.1">100nF</text>
<text x="165" y="73.6">R3</text>
<text x="169.9" y="72.4" transform="rotate(-90 169.9 72.4)">1k</text>
<text x="173.7" y="73.2" transform="rotate(-90 173.7 73.2)">10k</text>
<text x="174.5" y="73.9">R7</text>
<text x="30.3" y="83.5">SW2B</text>
<text x="172.4" y="82.6" transform="rotate(-90 172.4 82.6)">GND</text>
<text x="182.6" y="80.1" transform="rotate(-90 182.6 80.1)">GND</text>
<text x="260.1" y="79.7">BLK</text>
<text x="260.1" y="82.2">CS</text>
<text x="28.7" y="86.1">SW_DP3T</text>
<text x="159" y="89.9" transform="rotate(-90 159 89.9)">+BATT</text>
<text x="246.9" y="86.8">+3V3</text>
<text x="260.1" y="84.8">DC</text>
<text x="260.1" y="87.3">RES</text>
<text x="260.1" y="89.9">SDA</text>
<text x="265.9" y="87.1">J4</text>
<text x="265.9" y="89.4">Display</text>
<text x="41.1" y="90.4">+3V3</text>
<text x="41.1" y="96">GND</text>
<text x="59.9" y="94.9">PWR_FLAG</text>
<text x="99.8" y="90.9" transform="rotate(-90 99.8 90.9)">GND</text>
<text x="137.9" y="90.9" transform="rotate(-90 137.9 90.9)">GND</text>
<text x="160" y="95.3">C3</text>
<text x="182.9" y="95.7">+BATT</text>
<text x="235.5" y="94.4">+3V3</text>
<text x="260.1" y="92.4">SCL</text>
<text x="260.1" y="94.9">VCC</text>
<text x="72.6" y="100">*SHDN</text>
<text x="98.8" y="100.9" transform="rotate(-90 98.8 100.9)">GND</text>
<text x="116.2" y="100">PWRGD</text>
<text x="137.6" y="96.2">1µF</text>
<text x="138.3" y="98.8">C2</text>
<text x="160" y="97.9">220µF</text>
<text x="198.1" y="97.5">J6</text>
<text x="198.1" y="100">Rumble1</text>
<text x="240" y="97">C9</text>
<text x="240.8" y="101">10µF 100nF</text>
<text x="247.1" y="96.7">C10</text>
<text x="253.2" y="99.3">GND</text>
<text x="260.1" y="97.5">GND</text>
<text x="33" y="104.9" transform="rotate(-90 33 104.9)">GND</text>
<text x="54.9" y="102.6">+BATT</text>
<text x="68.6" y="105.1">C1</text>
<text x="72.6" y="102.6">VIN</text>
<text x="118" y="102.6">VOUT</text>
<text x="118.8" y="105.1">GND</text>
<text x="133.8" y="106.1">GND</text>
<text x="138.9" y="103.1">+3V3</text>
<text x="155.9" y="108" transform="rotate(-90 155.9 108)">GND</text>
<text x="182.9" y="102.1">+BATT</text>
<text x="198.1" y="103.8">J7</text>
<text x="198.1" y="106.4">Rumble2</text>
<text x="243.8" y="106.1">GND</text>
<text x="249.2" y="106.1">GND</text>
<text x="66.8" y="109.4">4,7µF</text>
<text x="64.7" y="116.4" transform="rotate(-90 64.7 116.4)">GND</text>
<text x="105.6" y="135.8">C6</text>
<text x="113.7" y="136.2" transform="rotate(-90 113.7 136.2)">+3V3</text>
<text x="117.5" y="136.9">C15</text>
<text x="179.1" y="136.9">DMG2301L</text>
<text x="182.8" y="134.3">Q1</text>
<text x="232.4" y="136.9">DMG2301L</text>
<text x="236.1" y="134.3">Q3</text>
<text x="38.6" y="140.2">+3V3</text>
<text x="40.1" y="138.1">GND</text>
<text x="51.8" y="138.1">GND</text>
<text x="51.8" y="140.7">3.3V</text>
<text x="51.8" y="143.2">VRx</text>
<text x="57.6" y="142.4">J2</text>
<text x="98.3" y="140.9">GND</text>
<text x="105.1" y="138.1">100nF</text>
<text x="116.3" y="138.9">10µF</text>
<text x="123.9" y="140.4">GND</text>
<text x="198.1" y="140.7">J5</text>
<text x="198.1" y="143.2">18650</text>
<text x="247.9" y="138.9">+BATT</text>
<text x="51.8" y="145.7">VRy</text>
<text x="51.8" y="148.3">SW</text>
<text x="57.6" y="145">Joystick left</text>
<text x="114" y="148.9" transform="rotate(-90 114 148.9)">VDD</text>
<text x="119.9" y="146.9">WS2812B</text>
<text x="123.1" y="144.4">D1</text>
<text x="191.5" y="149.9" transform="rotate(-90 191.5 149.9)">GND</text>
<text x="95.9" y="152.3">R6</text>
<text x="99.7" y="150.8">330</text>
<text x="108.2" y="150.8">DIN</text>
<text x="112.7" y="150.8">DOUT</text>
<text x="114" y="154.7" transform="rotate(-90 114 154.7)">VSS</text>
<text x="178" y="151.1">R1</text>
<text x="185.1" y="153.4" transform="rotate(-90 185.1 153.4)">100k</text>
<text x="38.6" y="159.2">+3V3</text>
<text x="40.1" y="157.2">GND</text>
<text x="51.8" y="157.2">GND</text>
<text x="51.8" y="159.7">3.3V</text>
<text x="57.6" y="160.2">J3</text>
<text x="106.6" y="160.2">GND</text>
<text x="51.8" y="162.3">VRx</text>
<text x="51.8" y="164.8">VRy</text>
<text x="51.8" y="167.3">SW</text>
<text x="57.6" y="162.8">Joystick right</text>
<text x="104.2" y="170.1">+3V3</text>
<text x="120.6" y="171.1">J9</text>
<text x="120.6" y="173.7">LEDs</text>
<text x="104.3" y="175.7">GND</text>
</g>
<g font-size="1.3" fill="#0f0f0f">
<text x="20.8" y="27.8">GPIO1717</text>
<text x="20.8" y="25.3">GPIO1616</text>
<text x="22" y="31.6">GPIO0</text>
<text x="22" y="34.2">GPIO1</text>
<text x="109.1" y="35.1" transform="rotate(-90 109.1 35.1)">GPIO2</text>
<text x="177.8" y="31.6">GPIO0</text>
<text x="22" y="39.2">GPIO3</text>
<text x="22" y="41.8">GPIO4</text>
<text x="22" y="36.7">GPIO2</text>
<text x="106.6" y="36.3" transform="rotate(-90 106.6 36.3)">GPIO20</text>
<text x="13.1" y="46.9">GPIO6</text>
<text x="22" y="44.3">GPIO5</text>
<text x="13.1" y="49.4">GPIO7</text>
<text x="225.3" y="51.9">GPIO15</text>
<text x="238" y="49.4">GPIO14</text>
<text x="20.8" y="57">GPIO2222</text>
<text x="116.7" y="54.6" transform="rotate(-90 116.7 54.6)">A0</text>
<text x="124.3" y="54.6" transform="rotate(-90 124.3 54.6)">A3</text>
<text x="182.9" y="54.5">RUMBLE_SW</text>
<text x="225.3" y="54.5">GPIO18</text>
<text x="238" y="57">GPIO19</text>
<text x="119.3" y="72.4" transform="rotate(-90 119.3 72.4)">A1</text>
<text x="121.8" y="72.4" transform="rotate(-90 121.8 72.4)">A2</text>
<text x="168.8" y="82.1" transform="rotate(-90 168.8 82.1)">GPIO17</text>
<text x="249.4" y="81.2">GPIO4</text>
<text x="249.4" y="78.6">GPIO5</text>
<text x="249.4" y="83.7">GPIO3</text>
<text x="249.4" y="88.8">GPIO7</text>
<text x="22" y="91.3">GPIO1</text>
<text x="249.4" y="91.3">GPIO6</text>
<text x="180.4" y="98.9">RUMBLE_SW</text>
<text x="180.4" y="105.3">RUMBLE_SW</text>
<text x="44.5" y="142.1">A1</text>
<text x="175.5" y="139.6">MID 2</text>
<text x="228.9" y="139.6">MID 2</text>
<text x="39.9" y="147.2">GPIO22</text>
<text x="44.5" y="144.7">A0</text>
<text x="90.7" y="149.7">GPIO16</text>
<text x="176.5" y="147.2">Q1M</text>
<text x="237.4" y="151.5" transform="rotate(-90 237.4 151.5)">Q1M 1</text>
<text x="44.5" y="161.2">A3</text>
<text x="184" y="158.5" transform="rotate(-90 184 158.5)">MID</text>
<text x="39.9" y="166.2">GPIO21</text>
<text x="44.5" y="163.7">A2</text>
<text x="107.9" y="171.3">DOUT</text>
</g>
<g font-size="1.3" fill="#a90000">
<text x="55.8" y="27.8">24</text>
<text x="55.8" y="25.3">26</text>
<text x="101.5" y="28" transform="rotate(-90 101.5 28)">1</text>
<text x="104" y="28" transform="rotate(-90 104 28)">2</text>
<text x="106.5" y="28" transform="rotate(-90 106.5 28)">3</text>
<text x="109.1" y="28" transform="rotate(-90 109.1 28)">4</text>
<text x="111.6" y="28" transform="rotate(-90 111.6 28)">5</text>
<text x="114.2" y="28" transform="rotate(-90 114.2 28)">6</text>
<text x="116.7" y="28" transform="rotate(-90 116.7 28)">7</text>
<text x="119.2" y="28" transform="rotate(-90 119.2 28)">8</text>
<text x="121.8" y="28" transform="rotate(-90 121.8 28)">9</text>
<text x="124.3" y="28.6" transform="rotate(-90 124.3 28.6)">10</text>
<text x="28.5" y="31.6">0</text>
<text x="28.5" y="34.2">1</text>
<text x="55.8" y="34.2">20GPIO20</text>
<text x="55.8" y="30.3">25</text>
<text x="28.5" y="36.7">2</text>
<text x="28.5" y="39.2">3</text>
<text x="28.5" y="41.8">4</text>
<text x="55.8" y="41.8">15GPIO15</text>
<text x="55.8" y="39.2">18GPIO18</text>
<text x="55.8" y="36.7">19GPIO19</text>
<text x="28.5" y="44.3">5</text>
<text x="28.5" y="46.9">6</text>
<text x="55.8" y="44.3">14GPIO14</text>
<text x="56.4" y="46.9">9</text>
<text x="257.7" y="46.9">1</text>
<text x="28.5" y="49.4">7</text>
<text x="55.8" y="53.2">12</text>
<text x="56.4" y="49.4">8</text>
<text x="257.7" y="49.4">2</text>
<text x="257.7" y="51.9">3</text>
<text x="27.9" y="54.5">23</text>
<text x="55.8" y="55.7">13</text>
<text x="55.8" y="58.3">21GPIO21</text>
<text x="257.7" y="54.5">4</text>
<text x="257.7" y="57">5</text>
<text x="182.7" y="64.2" transform="rotate(-90 182.7 64.2)">3</text>
<text x="175.8" y="67.2">1</text>
<text x="182.7" y="71.9" transform="rotate(-90 182.7 71.9)">2</text>
<text x="28.5" y="76.1">3</text>
<text x="36.1" y="73.5">1 Q1M</text>
<text x="36.1" y="76.1">2</text>
<text x="36.1" y="73.5">1</text>
<text x="36.1" y="78.6">4 Q1M</text>
<text x="36.1" y="78.6">4</text>
<text x="256.4" y="78.6">1</text>
<text x="256.4" y="81.1">2</text>
<text x="256.4" y="83.7">3</text>
<text x="36.1" y="88.8">5</text>
<text x="256.4" y="86.2">4</text>
<text x="256.4" y="88.8">5</text>
<text x="28.5" y="91.3">7</text>
<text x="36.1" y="91.3">6</text>
<text x="36.1" y="93.8">8</text>
<text x="97.7" y="96" transform="rotate(-90 97.7 96)">6</text>
<text x="256.4" y="91.3">6</text>
<text x="256.4" y="93.8">7</text>
<text x="32.9" y="97.3" transform="rotate(-90 32.9 97.3)">9</text>
<text x="67.8" y="98.9">1</text>
<text x="67.8" y="101.5">2</text>
<text x="126.3" y="101.5">4</text>
<text x="126.3" y="98.9">5</text>
<text x="192.9" y="96.4">1</text>
<text x="192.9" y="98.9">2</text>
<text x="256.4" y="96.4">8</text>
<text x="126.3" y="104">3</text>
<text x="192.9" y="102.7">1</text>
<text x="192.9" y="105.3">2</text>
<text x="48.2" y="137">1</text>
<text x="48.2" y="139.6">2</text>
<text x="48.2" y="142.1">3</text>
<text x="179.6" y="139.6">2</text>
<text x="187.2" y="139.6">3</text>
<text x="192.9" y="139.6">1</text>
<text x="192.9" y="142.1">2</text>
<text x="240.6" y="139.6">3</text>
<text x="48.2" y="144.6">4</text>
<text x="48.2" y="147.2">5</text>
<text x="105.9" y="149.7">4</text>
<text x="112.9" y="144.2" transform="rotate(-90 112.9 144.2)">1</text>
<text x="118.6" y="149.7">2 DOUT</text>
<text x="118.6" y="149.7">2</text>
<text x="184" y="146.8" transform="rotate(-90 184 146.8)">1</text>
<text x="48.2" y="156.1">1</text>
<text x="48.2" y="158.6">2</text>
<text x="48.2" y="161.2">3</text>
<text x="112.9" y="156.9" transform="rotate(-90 112.9 156.9)">3</text>
<text x="48.2" y="163.7">4</text>
<text x="48.2" y="166.2">5</text>
<text x="114.2" y="168.8">1</text>
<text x="114.2" y="171.3">2</text>
<text x="114.2" y="173.9">3</text>
</g>
<text font-size=".8" fill="#840000" x="114.1" y="154.6">RGB</text>
</svg>
